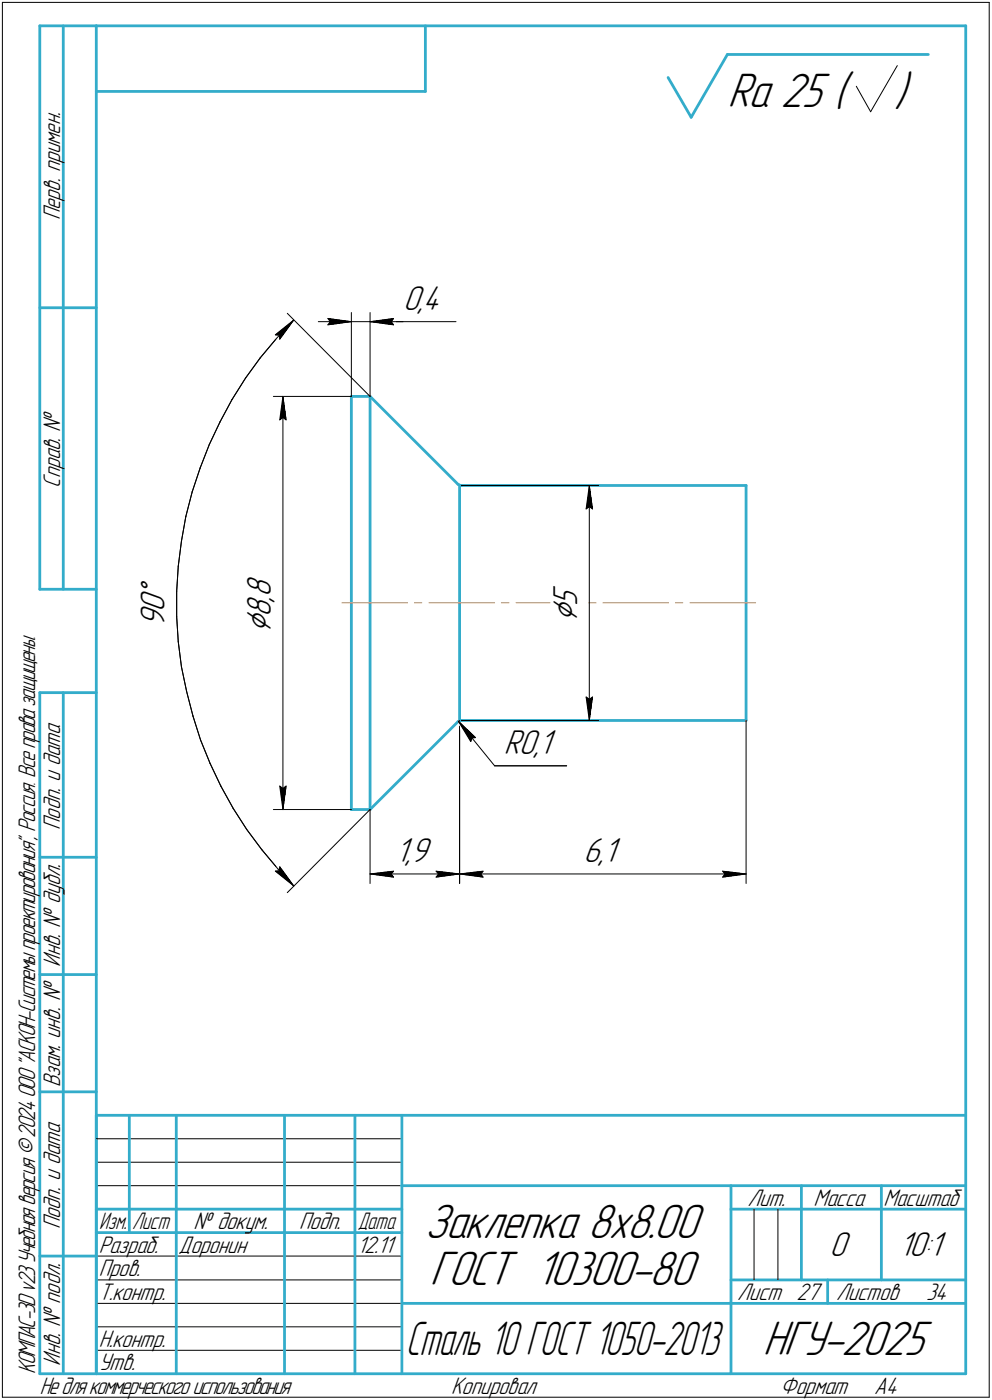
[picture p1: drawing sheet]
<svg xmlns="http://www.w3.org/2000/svg" width="211mm" height="298mm" viewBox="0 0 211 298" stroke-linecap="round" stroke-linejoin="round" font-family="sans-serif">
<g fill="none" stroke="#33acca" stroke-width=".59">
<path d="M8.5 5.5v120zM8.5 5.5h12zM13.5 5.5v120zM20.5 5.5v287zM20.5 5.5h185zM20.5 19.5h70zM90.5 5.5v14zM142.2 16.5l4.9 8.5zM154.8 11.6l-7.7 13.4zM154.8 11.6h42.7zM205.5 5.5v287zM8.5 65.5h12z"/>
<path d="M74.8 84.4v88zM74.8 84.4h3.9zM78.7 84.4v88zM78.7 84.4l18.8 18.7zM97.5 103.1l.5 .3zM97.8 103.3v50.2zM98 103.4h.2zM98.2 103.4h60.5zM158.7 103.4v50zM8.5 125.5h12zM8.5 147.5v145zM8.5 147.5h12z"/>
<path d="M13.5 147.5v145zM97.5 153.7l.5-.3zM98 153.4h.2zM98.2 153.4h60.5zM74.8 172.4h3.9zM78.7 172.4l18.8-18.7zM8.5 182.5h12zM8.5 207.5h12zM8.5 232.5h12zM20.5 237.5h185zM20.5 237.5v55zM27.5 237.5v25z"/>
<path d="M37.5 237.5v55zM60.5 237.5v55zM75.5 237.5v55zM85.5 237.5v55zM20.5 257.5h65zM85.5 252.5h120zM155.5 252.5v40zM155.5 257.5h15zM170.5 252.5v20zM170.5 257.5h35zM187.5 252.5v20zM8.5 267.5h12z"/>
<path d="M20.5 262.5h65zM85.5 277.5h70zM155.5 277.5h50zM155.5 272.5h50zM176.1 272.5v5zM8.5 292.5h12zM20.5 292.5h185z"/>
</g>
<path d="M72.7 128.4h14zM88.2 128.4h1.5zM91.3 128.4h13.9zM106.7 128.4h1.6zM109.8 128.4h13.9zM125.2 128.4h1.6zM128.3 128.4h13.9zM143.8 128.4h1.5zM146.8 128.4h14z" fill="none" stroke="#ff8000" stroke-width=".21"/>
<g fill="none" stroke="#000" stroke-width=".21">
<path d="M.5 .5v297zM.5 .5h210zM182.2 18.4l3.1 5.4zM190.9 14l-5.6 9.8zM210.5 .5v297zM55.4 76.2l-3.2 4.3zM58.6 71.3l.8 .1zM58.6 71.3l3.9-3.1zM58.8 72.1l-3.4 4.1zM59.4 71.4l.1 .8zM61.1 66.7l17.6 17.7zM62.5 68.2l-3.7 3.9z"/>
<path d="M62.5 68.2l-3 4zM67.7 68.5h7.1zM69.8 67.8l5 .7zM69.8 67.8l.5 .7zM69.8 69.2l5-.7zM70.3 68.5l-.5 .7zM74.8 66.5v17.9zM74.8 68.5h3.9zM78.7 66.5v17.9zM78.7 68.5h5zM78.7 68.5l5 .7zM78.7 68.5l5-.7z"/>
<path d="M78.7 68.5h7.1zM83.2 68.5l.5 .7zM83.7 68.5h13.3zM83.7 67.8l-.5 .7zM42.6 99.7l-1.7 5zM44.5 94.7l-1.9 5zM46.8 89.8l-2.3 4.9zM49.4 85.1l-2.6 4.7zM52.2 80.5l-2.8 4.6zM58.2 84.4h16.6zM59.5 89.4l.7-.5zM60.2 84.4l.7 5z"/>
<path d="M60.2 88.9l.7 .5zM60.2 84.4l-.7 5zM60.2 84.4v88zM38.6 115.2l-.7 5.4zM39.5 110l-.9 5.2zM40.9 104.7l-1.4 5.3zM98.1 103.4h29.3zM124.7 108.4l.7-.5zM125.4 103.4l.7 5zM125.4 107.9l.7 .5zM125.4 103.4l-.7 5zM125.4 103.4v50z"/>
<path d="M37.6 125.9v5.4zM37.6 131.3l.3 5.4zM37.9 120.6l-.3 5.3zM37.9 136.7l.7 5.3zM38.6 142l1.1 5.2zM39.7 147.2l1.4 5.3zM41.1 152.5l1.6 5.1zM42.7 157.6l2 5zM97.5 153.6l3.7 3.5zM97.5 153.6l2.7 4.3zM97.5 153.6l7.7 9.5zM97.8 153.5v34.6z"/>
<path d="M98.1 153.4h29.3zM100.4 157.1h.8zM100.4 157.1l-.2 .8zM124.7 148.4l.7 5zM124.7 148.4l.7 .5zM125.4 148.9l.7-.5zM126.1 148.4l-.7 5zM158.7 153.4v34.7zM44.7 162.6l2.3 4.8zM47 167.4l2.6 4.7zM49.6 172.1l2.9 4.5zM52.5 176.6l3.2 4.3z"/>
<path d="M58.2 172.4h16.6zM59.5 167.4l.7 5zM59.5 167.4l.7 .5zM60.2 167.9l.7-.5zM60.9 167.4l-.7 5zM78.7 172.4v15.7zM78.7 172.4l-17.6 17.7zM105.2 163.1h15.4zM55.7 180.9l3.5 4.2zM58.6 185.5l3.9 3.1zM58.6 185.5l.8-.1zM59.2 185.1l3.3 3.5z"/>
<path d="M59.5 184.6l-.1 .8zM59.5 184.6l3 4zM78.7 186.1l5-.6zM78.7 186.1l5 .7zM78.7 186.1h19.1zM83.2 186.1l.5 .7zM83.7 185.5l-.5 .6zM92.8 186.8l5-.7zM92.8 185.5l.5 .6zM92.8 185.5l5 .6zM93.3 186.1l-.5 .7zM97.8 186.1l5-.6z"/>
<path d="M97.8 186.1l5 .7zM97.8 186.1h60.9zM102.3 186.1l.5 .7zM102.8 185.5l-.5 .6zM153.8 186.8l4.9-.7zM153.8 185.5l.5 .6zM153.8 185.5l4.9 .6zM154.3 186.1l-.5 .7zM20.5 247.5h65zM20.5 252.5h65zM20.5 242.5h65zM160.4 257.5v15z"/>
<path d="M165.5 257.5v15zM20.5 267.5h65zM20.5 272.5h65zM20.5 277.5h65zM.5 297.5h210zM20.5 282.5h65zM20.5 287.5h65z"/>
</g>
<g fill="#fff" stroke="#fff" stroke-width=".21">
<path d="M51.9 122.1h7.3zM51.9 122.2h7.3zM51.9 122.3h7.3zM51.9 122.3h7.3zM51.9 122.4h7.3zM51.9 122.5h7.3zM51.9 122.6h7.3zM51.9 122.7h7.3zM51.9 122.8h7.3zM51.9 122.9h7.3zM51.9 122.9h7.3zM51.9 123h7.3zM51.9 123.1h7.3zM51.9 123.2h7.3zM51.9 123.3h7.3zM51.9 123.4h7.3zM51.9 123.4h7.3zM51.9 123.5h7.3zM51.9 123.6h7.3zM51.9 123.7h7.3zM51.9 123.8h7.3zM51.9 123.9h7.3zM51.9 124h7.3zM51.9 124h7.3zM51.9 124.1h7.3zM51.9 124.2h7.3zM51.9 124.3h7.3zM51.9 124.4h7.3zM51.9 124.5h7.3zM51.9 124.5h7.3zM51.9 124.6h7.3zM51.9 124.7h7.3zM51.9 124.8h7.3zM51.9 124.9h7.3zM51.9 125h7.3zM51.9 125.1h7.3zM51.9 125.1h7.3zM51.9 125.2h7.3zM51.9 125.3h7.3zM51.9 125.4h7.3zM51.9 125.5h7.3zM51.9 125.6h7.3zM51.9 125.6h7.3zM51.9 125.7h7.3zM51.9 125.8h7.3zM51.9 125.9h7.3zM51.9 126h7.3zM51.9 126.1h7.3zM51.9 126.2h7.3zM51.9 126.2h7.3zM51.9 126.3h7.3zM51.9 126.4h7.3zM51.9 126.5h7.3zM51.9 126.6h7.3zM51.9 126.7h7.3zM51.9 126.7h7.3zM51.9 126.8h7.3zM51.9 126.9h7.3zM51.9 127h7.3zM51.9 127.1h7.3zM51.9 127.2h7.3zM51.9 127.3h7.3zM51.9 127.3h7.3zM51.9 127.4h7.3zM51.9 127.5h7.3zM51.9 127.6h7.3zM51.9 127.7h7.3zM51.9 127.8h7.3zM51.9 127.8h7.3zM51.9 127.9h7.3zM51.9 128h7.3zM51.9 128.1h7.3zM51.9 128.2h7.3zM51.9 128.3h7.3zM51.9 128.4h7.3zM51.9 128.4h7.3zM51.9 128.5h7.3zM51.9 128.6h7.3zM51.9 128.7h7.3zM51.9 128.8h7.3zM51.9 128.9h7.3zM51.9 128.9h7.3zM51.9 129h7.3zM51.9 129.1h7.3zM51.9 129.2h7.3zM51.9 129.3h7.3zM51.9 129.4h7.3zM51.9 129.5h7.3zM51.9 129.5h7.3zM51.9 129.6h7.3zM51.9 129.7h7.3zM51.9 129.8h7.3zM51.9 129.9h7.3zM51.9 130h7.3zM51.9 130h7.3zM51.9 130.1h7.3zM51.9 130.2h7.3zM51.9 130.3h7.3zM51.9 130.4h7.3zM51.9 130.5h7.3zM51.9 130.6h7.3zM51.9 130.6h7.3zM51.9 130.7h7.3zM51.9 130.8h7.3zM51.9 130.9h7.3zM51.9 131h7.3zM51.9 131.1h7.3zM51.9 131.1h7.3zM51.9 131.2h7.3zM51.9 131.3h7.3zM51.9 131.4h7.3zM51.9 131.5h7.3zM51.9 131.6h7.3zM51.9 131.7h7.3zM51.9 131.7h7.3zM51.9 131.8h7.3zM51.9 131.9h7.3zM51.9 132h7.3zM51.9 132.1h7.3zM51.9 132.2h7.3zM51.9 132.2h7.3zM51.9 132.3h7.3zM51.9 132.4h7.3zM51.9 132.5h7.3zM51.9 132.6h7.3zM51.9 132.7h7.3zM51.9 132.8h7.3zM51.9 132.8h7.3zM51.9 132.9h7.3zM51.9 133h7.3zM51.9 133.1h7.3zM51.9 133.2h7.3zM51.9 133.3h7.3zM51.9 133.3h7.3zM51.9 133.4h7.3zM51.9 133.5h7.3zM51.9 133.6h7.3zM51.9 133.7h7.3zM51.9 133.8h7.3zM51.9 133.9h7.3zM51.9 133.9h7.3zM51.9 134h7.3zM51.9 134.1h7.3zM51.9 134.2h7.3zM51.9 134.3h7.3zM51.9 134.4h7.3zM51.9 134.5h7.3zM51.9 134.5h7.3zM51.9 134.6h7.3z"/>
<path d="M60.1 84.7h.3zM60.1 84.8h.3zM60 84.8h.5zM60 84.9h.5zM59.9 85h.6zM59.9 85.1h.6zM59.9 85.2h.6zM59.9 85.3h.7zM59.9 85.3h.7zM59.8 85.4h.9zM59.8 85.5h.9zM59.7 85.6h1zM59.7 85.7h1.1zM59.7 85.8h1.1zM59.6 85.9h1.3zM59.6 85.9h1.3zM59.5 86h1.5zM59.5 86.1h1.5zM59.4 86.2h1.6zM59.4 86.3h1.6zM59.4 86.4h1.6zM59.4 86.4h1.6zM59.4 86.5h1.6zM59.4 86.6h1.6zM59.4 86.7h1.6zM59.4 86.8h1.6zM59.4 86.9h1.6zM59.4 87h1.7zM59.4 87h1.7zM59.4 87.1h1.7zM59.4 87.2h1.7zM59.4 87.3h1.7zM59.4 87.4h1.7zM59.3 87.5h1.8zM59.3 87.5h1.8zM59.3 87.6h1.8zM59.3 87.7h1.9zM59.3 87.8h1.9zM59.3 87.9h1.9zM59.3 88h1.9zM59.2 88.1h2zM59.2 88.1h2zM59.2 88.2h2zM59.2 88.3h2zM59.2 88.4h2zM59.2 88.5h2.1zM59.2 88.6h2.1zM59.2 88.6h2.1zM59.1 88.7h2.2zM59.1 88.8h2.2zM59.1 88.9h2.2zM59.1 89h2.2zM59.1 89.1h2.2zM59.1 89.2h2.2zM59.1 89.2h2.3zM59 89.3h2.4zM59 89.4h2.4zM59 89.5h2.4zM59 89.6h2.4zM59 89.7h2.4zM59 89.7h2.4zM59 89.8h2.4z"/>
<path d="M58.9 166.9h2.5zM59 167h2.4zM59 167h2.4zM59 167.1h2.4zM59 167.2h2.4zM59 167.3h2.4zM59 167.4h2.4zM59 167.5h2.4zM59.1 167.6h2.3zM59.1 167.6h2.2zM59.1 167.7h2.2zM59.1 167.8h2.2zM59.1 167.9h2.2zM59.1 168h2.2zM59.1 168.1h2.2zM59.2 168.1h2.1zM59.2 168.2h2.1zM59.2 168.3h2.1zM59.2 168.4h2zM59.2 168.5h2zM59.2 168.6h2zM59.2 168.7h2zM59.2 168.7h2zM59.3 168.8h1.9zM59.3 168.9h1.9zM59.3 169h1.9zM59.3 169.1h1.9zM59.3 169.2h1.8zM59.3 169.2h1.8zM59.3 169.3h1.8zM59.4 169.4h1.7zM59.4 169.5h1.7zM59.4 169.6h1.7zM59.4 169.7h1.7zM59.4 169.8h1.7zM59.4 169.8h1.7zM59.4 169.9h1.6zM59.4 170h1.6zM59.4 170.1h1.6zM59.4 170.2h1.6zM59.4 170.3h1.6zM59.4 170.3h1.6zM59.4 170.4h1.6zM59.4 170.5h1.6zM59.4 170.6h1.6zM59.5 170.7h1.5zM59.5 170.8h1.5zM59.6 170.9h1.3zM59.6 170.9h1.3zM59.7 171h1.1zM59.7 171.1h1.1zM59.7 171.2h1zM59.8 171.3h.9zM59.8 171.4h.9zM59.9 171.4h.7zM59.9 171.5h.7zM59.9 171.6h.6zM59.9 171.7h.6zM59.9 171.8h.6zM60 171.9h.5zM60 172h.5zM60.1 172h.3zM60.1 172.1h.3z"/>
<path d="M97.6 153.8h.3zM97.6 153.8h.4zM97.7 153.9h.5zM97.7 154h.7zM97.7 154.1h.8zM97.7 154.2h.9zM97.8 154.3h1zM97.8 154.3h1.2zM97.8 154.4h1.3zM97.8 154.5h1.4zM97.9 154.6h1.5zM97.9 154.7h1.6zM97.9 154.8h1.7zM98 154.9h1.7zM98 154.9h1.7zM98 155h1.8zM98 155.1h1.9zM98 155.2h2zM98 155.3h2.1zM98 155.4h2.2zM98 155.4h2.2zM98.1 155.5h2.2zM98.2 155.6h2.2zM98.2 155.7h2.3zM98.3 155.8h2.3zM98.4 155.9h2.3zM98.4 156h2.4zM98.5 156h2.3zM98.6 156.1h2.3zM98.6 156.2h2.4zM98.6 156.3h2.5zM98.6 156.4h2.6zM98.7 156.5h2.6zM98.8 156.5h2.5zM98.8 156.6h2.6zM98.9 156.7h2.6zM99 156.8h2.6zM99 156.9h2.7zM99.1 157h2.7zM99.1 157.1h2.8zM99.1 157.1h2.8zM99.2 157.2h2.7zM99.2 157.3h2.6zM99.3 157.4h2.4zM99.4 157.5h2.2zM99.4 157.6h2zM99.5 157.6h1.8zM99.6 157.7h1.7zM99.6 157.8h1.6zM99.7 157.9h1.3zM99.7 158h1.2zM99.7 158.1h1.1zM99.8 158.2h1zM99.8 158.2h.9zM99.9 158.3h.6zM100 158.4h.4zM100 158.5h.3zM100.1 158.6h.1z"/>
<path d="M107.2 154.9h11.3zM107.2 154.9h11.3zM107.2 155h11.3zM107.2 155.1h11.3zM107.2 155.2h11.3zM107.2 155.3h11.3zM107.2 155.4h11.3zM107.2 155.4h11.3zM107.2 155.5h11.3zM107.2 155.6h11.3zM107.2 155.7h11.3zM107.2 155.8h11.3zM107.2 155.9h11.3zM107.2 156h11.3zM107.2 156h11.3zM107.2 156.1h11.3zM107.2 156.2h11.3zM107.2 156.3h11.3zM107.2 156.4h11.3zM107.2 156.5h11.3zM107.2 156.5h11.3zM107.2 156.6h11.3zM107.2 156.7h11.3zM107.2 156.8h11.3zM107.2 156.9h11.3zM107.2 157h11.3zM107.2 157.1h11.3zM107.2 157.1h11.3zM107.2 157.2h11.3zM107.2 157.3h11.3zM107.2 157.4h11.3zM107.2 157.5h11.3zM107.2 157.6h11.3zM107.2 157.6h11.3zM107.2 157.7h11.3zM107.2 157.8h11.3zM107.2 157.9h11.3zM107.2 158h11.3zM107.2 158.1h11.3zM107.2 158.2h11.3zM107.2 158.2h11.3zM107.2 158.3h11.3zM107.2 158.4h11.3zM107.2 158.5h11.3zM107.2 158.6h11.3zM107.2 158.7h11.3zM107.2 158.7h11.3zM107.2 158.8h11.3zM107.2 158.9h11.3zM107.2 159h11.3zM107.2 159.1h11.3zM107.2 159.2h11.3zM107.2 159.3h11.3zM107.2 159.3h11.3zM107.2 159.4h11.3zM107.2 159.5h11.3zM107.2 159.6h11.3zM107.2 159.7h11.3zM107.2 159.8h11.3zM107.2 159.9h11.3zM107.2 159.9h11.3zM107.2 160h11.3zM107.2 160.1h11.3zM107.2 160.2h11.3zM107.2 160.3h11.3zM107.2 160.4h11.3zM107.2 160.4h11.3zM107.2 160.5h11.3zM107.2 160.6h11.3zM107.2 160.7h11.3zM107.2 160.8h11.3zM107.2 160.9h11.3zM107.2 161h11.3zM107.2 161h11.3zM107.2 161.1h11.3zM107.2 161.2h11.3zM107.2 161.3h11.3zM107.2 161.4h11.3zM107.2 161.5h11.3zM107.2 161.5h11.3zM107.2 161.6h11.3zM107.2 161.7h11.3zM107.2 161.8h11.3zM107.2 161.9h11.3zM107.2 162h11.3z"/>
<path d="M84.2 178h8.2zM84.2 178.1h8.2zM84.2 178.1h8.2zM84.2 178.2h8.2zM84.2 178.3h8.2zM84.2 178.4h8.2zM84.2 178.5h8.2zM84.2 178.6h8.2zM84.2 178.6h8.2zM84.2 178.7h8.2zM84.2 178.8h8.2zM84.2 178.9h8.2zM84.2 179h8.2zM84.2 179.1h8.2zM84.2 179.2h8.2zM84.2 179.2h8.2zM84.2 179.3h8.2zM84.2 179.4h8.2zM84.2 179.5h8.2zM84.2 179.6h8.2zM84.2 179.7h8.2zM84.2 179.7h8.2zM84.2 179.8h8.2zM84.2 179.9h8.2zM84.2 180h8.2zM84.2 180.1h8.2zM84.2 180.2h8.2zM84.2 180.3h8.2zM84.2 180.3h8.2zM84.2 180.4h8.2zM84.2 180.5h8.2zM84.2 180.6h8.2zM84.2 180.7h8.2zM84.2 180.8h8.2zM84.2 180.8h8.2zM84.2 180.9h8.2zM84.2 181h8.2zM84.2 181.1h8.2zM84.2 181.2h8.2zM84.2 181.3h8.2zM84.2 181.4h8.2zM84.2 181.4h8.2zM84.2 181.5h8.2zM84.2 181.6h8.2zM84.2 181.7h8.2zM84.2 181.8h8.2zM84.2 181.9h8.2zM84.2 181.9h8.2zM84.2 182h8.2zM84.2 182.1h8.2zM84.2 182.2h8.2zM84.2 182.3h8.2zM84.2 182.4h8.2zM84.2 182.5h8.2zM84.2 182.5h8.2zM84.2 182.6h8.2zM84.2 182.7h8.2zM84.2 182.8h8.2zM84.2 182.9h8.2zM84.2 183h8.2zM84.2 183h8.2zM84.2 183.1h8.2zM84.2 183.2h8.2zM84.2 183.3h8.2zM84.2 183.4h8.2zM84.2 183.5h8.2zM84.2 183.6h8.2zM84.2 183.6h8.2zM84.2 183.7h8.2zM84.2 183.8h8.2zM84.2 183.9h8.2zM84.2 184h8.2zM84.2 184.1h8.2zM84.2 184.1h8.2zM84.2 184.2h8.2zM84.2 184.3h8.2zM84.2 184.4h8.2zM84.2 184.5h8.2zM84.2 184.6h8.2zM84.2 184.7h8.2zM84.2 184.7h8.2zM84.2 184.8h8.2zM84.2 184.9h8.2zM84.2 185h8.2zM84.2 185.1h8.2z"/>
<path d="M83.7 185h.5zM83.1 185.1h1.1zM82.4 185.2h1.8zM81.8 185.3h2.4zM81.2 185.3h3zM80.5 185.4h3.7zM80.3 185.5h3.9zM80.1 185.6h4.1zM79.9 185.7h4.3zM79.7 185.8h4.5zM79.4 185.8h4.8zM79.2 185.9h5zM79 186h5.2zM78.7 186.1h5.5zM79 186.2h5.2zM79.2 186.3h5zM79.3 186.4h4.9zM79.6 186.4h4.6zM79.8 186.5h4.4zM79.9 186.6h4.3zM80.2 186.7h4zM80.3 186.8h3.9zM80.5 186.9h3.7zM81.2 186.9h3zM81.8 187h2.4zM82.4 187.1h1.8zM83.1 187.2h1.1zM83.7 187.3h.5z"/>
<path d="M92.3 185h.7zM92.3 185.1h1.3zM92.3 185.2h1.8zM92.3 185.3h2.5zM92.3 185.3h3.1zM92.3 185.4h3.7zM92.3 185.5h4zM92.3 185.6h4.2zM92.3 185.7h4.4zM92.3 185.8h4.6zM92.3 185.8h4.9zM92.3 185.9h5.1zM92.3 186h5.3zM92.3 186.1h5.5zM92.3 186.2h5.3zM92.3 186.3h5.2zM92.3 186.4h4.9zM92.3 186.4h4.7zM92.3 186.5h4.6zM92.3 186.6h4.3zM92.3 186.7h4.1zM92.3 186.8h4zM92.3 186.9h3.7zM92.3 186.9h3.1zM92.3 187h2.5zM92.3 187.1h1.8zM92.3 187.2h1.3zM92.3 187.3h.7z"/>
<path d="M117.2 124.4h7.2zM117.2 124.5h7.2zM117.2 124.5h7.2zM117.2 124.6h7.2zM117.2 124.7h7.2zM117.2 124.8h7.2zM117.2 124.9h7.2zM117.2 125h7.2zM117.2 125.1h7.2zM117.2 125.1h7.2zM117.2 125.2h7.2zM117.2 125.3h7.2zM117.2 125.4h7.2zM117.2 125.5h7.2zM117.2 125.6h7.2zM117.2 125.6h7.2zM117.2 125.7h7.2zM117.2 125.8h7.2zM117.2 125.9h7.2zM117.2 126h7.2zM117.2 126.1h7.2zM117.2 126.2h7.2zM117.2 126.2h7.2zM117.2 126.3h7.2zM117.2 126.4h7.2zM117.2 126.5h7.2zM117.2 126.6h7.2zM117.2 126.7h7.2zM117.2 126.7h7.2zM117.2 126.8h7.2zM117.2 126.9h7.2zM117.2 127h7.2zM117.2 127.1h7.2zM117.2 127.2h7.2zM117.2 127.3h7.2zM117.2 127.3h7.2zM117.2 127.4h7.2zM117.2 127.5h7.2zM117.2 127.6h7.2zM117.2 127.7h7.2zM117.2 127.8h7.2zM117.2 127.8h7.2zM117.2 127.9h7.2zM117.2 128h7.2zM117.2 128.1h7.2zM117.2 128.2h7.2zM117.2 128.3h7.2zM117.2 128.4h7.2zM117.2 128.4h7.2zM117.2 128.5h7.2zM117.2 128.6h7.2zM117.2 128.7h7.2zM117.2 128.8h7.2zM117.2 128.9h7.2zM117.2 128.9h7.2zM117.2 129h7.2zM117.2 129.1h7.2zM117.2 129.2h7.2zM117.2 129.3h7.2zM117.2 129.4h7.2zM117.2 129.5h7.2zM117.2 129.5h7.2zM117.2 129.6h7.2zM117.2 129.7h7.2zM117.2 129.8h7.2zM117.2 129.9h7.2zM117.2 130h7.2zM117.2 130h7.2zM117.2 130.1h7.2zM117.2 130.2h7.2zM117.2 130.3h7.2zM117.2 130.4h7.2zM117.2 130.5h7.2zM117.2 130.6h7.2zM117.2 130.6h7.2zM117.2 130.7h7.2zM117.2 130.8h7.2zM117.2 130.9h7.2zM117.2 131h7.2zM117.2 131.1h7.2zM117.2 131.1h7.2zM117.2 131.2h7.2zM117.2 131.3h7.2zM117.2 131.4h7.2zM117.2 131.5h7.2zM117.2 131.6h7.2zM117.2 131.7h7.2zM117.2 131.7h7.2zM117.2 131.8h7.2zM117.2 131.9h7.2zM117.2 132h7.2zM117.2 132.1h7.2zM117.2 132.2h7.2zM117.2 132.2h7.2zM117.2 132.3h7.2z"/>
<path d="M125.3 103.6h.3zM125.3 103.7h.3zM125.2 103.8h.4zM125.2 103.9h.4zM125.1 104h.5zM125.1 104.1h.6zM125.1 104.1h.6zM125.1 104.2h.7zM125.1 104.3h.7zM125 104.4h.9zM125 104.5h.9zM124.9 104.6h1zM124.9 104.6h1.1zM124.9 104.7h1.1zM124.8 104.8h1.3zM124.8 104.9h1.3zM124.7 105h1.5zM124.7 105.1h1.5zM124.6 105.2h1.6zM124.6 105.2h1.6zM124.6 105.3h1.6zM124.6 105.4h1.6zM124.6 105.5h1.6zM124.6 105.6h1.6zM124.6 105.7h1.6zM124.6 105.7h1.6zM124.6 105.8h1.7zM124.5 105.9h1.8zM124.5 106h1.8zM124.5 106.1h1.8zM124.5 106.2h1.8zM124.5 106.3h1.8zM124.5 106.3h1.8zM124.5 106.4h1.9zM124.5 106.5h1.9zM124.5 106.6h1.9zM124.5 106.7h1.9zM124.5 106.8h1.9zM124.5 106.8h1.9zM124.5 106.9h1.9zM124.5 107h1.9zM124.5 107.1h2zM124.5 107.2h2zM124.5 107.3h2zM124.5 107.4h2zM124.4 107.4h2.1zM124.4 107.5h2.1zM124.4 107.6h2.1zM124.4 107.7h2.2zM124.4 107.8h2.2zM124.4 107.9h2.2zM124.4 107.9h2.2zM124.4 108h2.2zM124.4 108.1h2.2zM124.3 108.2h2.3zM124.3 108.3h2.4zM124.3 108.4h2.4zM124.3 108.5h2.4zM124.3 108.5h2.4zM124.3 108.6h2.4zM124.3 108.7h2.4zM124.3 108.8h2.4z"/>
<path d="M124.2 147.9h2.5zM124.3 148h2.4zM124.3 148.1h2.4zM124.3 148.2h2.4zM124.3 148.3h2.4zM124.3 148.3h2.4zM124.3 148.4h2.4zM124.3 148.5h2.4zM124.3 148.6h2.3zM124.4 148.7h2.2zM124.4 148.8h2.2zM124.4 148.8h2.2zM124.4 148.9h2.2zM124.4 149h2.2zM124.4 149.1h2.2zM124.4 149.2h2.1zM124.4 149.3h2.1zM124.4 149.4h2.1zM124.5 149.4h2zM124.5 149.5h2zM124.5 149.6h2zM124.5 149.7h2zM124.5 149.8h1.9zM124.5 149.9h1.9zM124.5 149.9h1.9zM124.5 150h1.9zM124.5 150.1h1.9zM124.5 150.2h1.9zM124.5 150.3h1.9zM124.5 150.4h1.9zM124.5 150.5h1.8zM124.5 150.5h1.8zM124.5 150.6h1.8zM124.5 150.7h1.8zM124.5 150.8h1.8zM124.5 150.9h1.8zM124.6 151h1.7zM124.6 151h1.6zM124.6 151.1h1.6zM124.6 151.2h1.6zM124.6 151.3h1.6zM124.6 151.4h1.6zM124.6 151.5h1.6zM124.6 151.6h1.6zM124.6 151.6h1.6zM124.7 151.7h1.5zM124.7 151.8h1.5zM124.8 151.9h1.3zM124.8 152h1.3zM124.9 152.1h1.1zM124.9 152.1h1.1zM124.9 152.2h1zM125 152.3h.9zM125 152.4h.9zM125.1 152.5h.7zM125.1 152.6h.7zM125.1 152.7h.6zM125.1 152.7h.6zM125.1 152.8h.5zM125.2 152.9h.4zM125.2 153h.4zM125.3 153.1h.3zM125.3 153.2h.3z"/>
<path d="M85.8 60.4h9.2zM85.8 60.5h9.2zM85.8 60.5h9.2zM85.8 60.6h9.2zM85.8 60.7h9.2zM85.8 60.8h9.2zM85.8 60.9h9.2zM85.8 61h9.2zM85.8 61h9.2zM85.8 61.1h9.2zM85.8 61.2h9.2zM85.8 61.3h9.2zM85.8 61.4h9.2zM85.8 61.5h9.2zM85.8 61.6h9.2zM85.8 61.6h9.2zM85.8 61.7h9.2zM85.8 61.8h9.2zM85.8 61.9h9.2zM85.8 62h9.2zM85.8 62.1h9.2zM85.8 62.1h9.2zM85.8 62.2h9.2zM85.8 62.3h9.2zM85.8 62.4h9.2zM85.8 62.5h9.2zM85.8 62.6h9.2zM85.8 62.7h9.2zM85.8 62.7h9.2zM85.8 62.8h9.2zM85.8 62.9h9.2zM85.8 63h9.2zM85.8 63.1h9.2zM85.8 63.2h9.2zM85.8 63.2h9.2zM85.8 63.3h9.2zM85.8 63.4h9.2zM85.8 63.5h9.2zM85.8 63.6h9.2zM85.8 63.7h9.2zM85.8 63.8h9.2zM85.8 63.8h9.2zM85.8 63.9h9.2zM85.8 64h9.2zM85.8 64.1h9.2zM85.8 64.2h9.2zM85.8 64.3h9.2zM85.8 64.3h9.2zM85.8 64.4h9.2zM85.8 64.5h9.2zM85.8 64.6h9.2zM85.8 64.7h9.2zM85.8 64.8h9.2zM85.8 64.9h9.2zM85.8 64.9h9.2zM85.8 65h9.2zM85.8 65.1h9.2zM85.8 65.2h9.2zM85.8 65.3h9.2zM85.8 65.4h9.2zM85.8 65.4h9.2zM85.8 65.5h9.2zM85.8 65.6h9.2zM85.8 65.7h9.2zM85.8 65.8h9.2zM85.8 65.9h9.2zM85.8 66h9.2zM85.8 66h9.2zM85.8 66.1h9.2zM85.8 66.2h9.2zM85.8 66.3h9.2zM85.8 66.4h9.2zM85.8 66.5h9.2zM85.8 66.5h9.2zM85.8 66.6h9.2zM85.8 66.7h9.2zM85.8 66.8h9.2zM85.8 66.9h9.2zM85.8 67h9.2zM85.8 67.1h9.2zM85.8 67.1h9.2zM85.8 67.2h9.2zM85.8 67.3h9.2zM85.8 67.4h9.2z"/>
<path d="M83.7 67.4h.5zM83.1 67.5h1.1zM82.4 67.6h1.8zM81.8 67.6h2.4zM81.2 67.7h3zM80.5 67.8h3.7zM80.3 67.9h3.9zM80.1 68h4.1zM79.9 68.1h4.3zM79.7 68.2h4.5zM79.4 68.2h4.8zM79.2 68.3h5zM79 68.4h5.2zM78.7 68.5h5.5zM79 68.6h5.2zM79.2 68.7h5zM79.3 68.7h4.9zM79.6 68.8h4.6zM79.8 68.9h4.4zM79.9 69h4.3zM80.2 69.1h4zM80.3 69.2h3.9zM80.5 69.3h3.7zM81.2 69.3h3zM81.8 69.4h2.4zM82.4 69.5h1.8zM83.1 69.6h1.1zM83.7 69.7h.5z"/>
<path d="M69.3 67.4h.6zM69.3 67.5h1.2zM69.3 67.6h1.8zM69.3 67.6h2.5zM69.3 67.7h3.1zM69.3 67.8h3.7zM69.3 67.9h3.9zM69.3 68h4.2zM69.3 68.1h4.4zM69.3 68.2h4.6zM69.3 68.2h4.9zM69.3 68.3h5zM69.3 68.4h5.3zM69.3 68.5h5.5zM69.3 68.6h5.3zM69.3 68.7h5.1zM69.3 68.7h4.9zM69.3 68.8h4.7zM69.3 68.9h4.5zM69.3 69h4.3zM69.3 69.1h4.1zM69.3 69.2h3.9zM69.3 69.3h3.7zM69.3 69.3h3.1zM69.3 69.4h2.5zM69.3 69.5h1.8zM69.3 69.6h1.2zM69.3 69.7h.6z"/>
<path d="M29.3 123.3h7.3zM29.3 123.4h7.3zM29.3 123.4h7.3zM29.3 123.5h7.3zM29.3 123.6h7.3zM29.3 123.7h7.3zM29.3 123.8h7.3zM29.3 123.9h7.3zM29.3 124h7.3zM29.3 124h7.3zM29.3 124.1h7.3zM29.3 124.2h7.3zM29.3 124.3h7.3zM29.3 124.4h7.3zM29.3 124.5h7.3zM29.3 124.5h7.3zM29.3 124.6h7.3zM29.3 124.7h7.3zM29.3 124.8h7.3zM29.3 124.9h7.3zM29.3 125h7.3zM29.3 125.1h7.3zM29.3 125.1h7.3zM29.3 125.2h7.3zM29.3 125.3h7.3zM29.3 125.4h7.3zM29.3 125.5h7.3zM29.3 125.6h7.3zM29.3 125.6h7.3zM29.3 125.7h7.3zM29.3 125.8h7.3zM29.3 125.9h7.3zM29.3 126h7.3zM29.3 126.1h7.3zM29.3 126.2h7.3zM29.3 126.2h7.3zM29.3 126.3h7.3zM29.3 126.4h7.3zM29.3 126.5h7.3zM29.3 126.6h7.3zM29.3 126.7h7.3zM29.3 126.7h7.3zM29.3 126.8h7.3zM29.3 126.9h7.3zM29.3 127h7.3zM29.3 127.1h7.3zM29.3 127.2h7.3zM29.3 127.3h7.3zM29.3 127.3h7.3zM29.3 127.4h7.3zM29.3 127.5h7.3zM29.3 127.6h7.3zM29.3 127.7h7.3zM29.3 127.8h7.3zM29.3 127.8h7.3zM29.3 127.9h7.3zM29.3 128h7.3zM29.3 128.1h7.3zM29.3 128.2h7.3zM29.3 128.3h7.3zM29.3 128.4h7.3zM29.3 128.4h7.3zM29.3 128.5h7.3zM29.3 128.6h7.3zM29.3 128.7h7.3zM29.3 128.8h7.3zM29.3 128.9h7.3zM29.3 128.9h7.3zM29.3 129h7.3zM29.3 129.1h7.3zM29.3 129.2h7.3zM29.3 129.3h7.3zM29.3 129.4h7.3zM29.3 129.5h7.3zM29.3 129.5h7.3zM29.3 129.6h7.3zM29.3 129.7h7.3zM29.3 129.8h7.3zM29.3 129.9h7.3zM29.3 130h7.3zM29.3 130h7.3zM29.3 130.1h7.3zM29.3 130.2h7.3zM29.3 130.3h7.3zM29.3 130.4h7.3zM29.3 130.5h7.3zM29.3 130.6h7.3zM29.3 130.6h7.3zM29.3 130.7h7.3zM29.3 130.8h7.3zM29.3 130.9h7.3zM29.3 131h7.3zM29.3 131.1h7.3zM29.3 131.1h7.3zM29.3 131.2h7.3zM29.3 131.3h7.3zM29.3 131.4h7.3zM29.3 131.5h7.3zM29.3 131.6h7.3zM29.3 131.7h7.3zM29.3 131.7h7.3zM29.3 131.8h7.3zM29.3 131.9h7.3zM29.3 132h7.3zM29.3 132.1h7.3zM29.3 132.2h7.3zM29.3 132.2h7.3zM29.3 132.3h7.3zM29.3 132.4h7.3zM29.3 132.5h7.3zM29.3 132.6h7.3zM29.3 132.7h7.3zM29.3 132.8h7.3zM29.3 132.8h7.3zM29.3 132.9h7.3zM29.3 133h7.3zM29.3 133.1h7.3zM29.3 133.2h7.3zM29.3 133.3h7.3zM29.3 133.3h7.3zM29.3 133.4h7.3z"/>
<path d="M62.3 68.2h.2zM62.1 68.3h.4zM61.9 68.4h.5zM61.7 68.5h.7zM61.6 68.6h.8zM61.3 68.7h1zM61.1 68.7h1.2zM61 68.8h1.2zM60.7 68.9h1.5zM60.6 69h1.6zM60.5 69.1h1.6zM60.5 69.2h1.6zM60.4 69.3h1.7zM60.2 69.3h1.9zM60.1 69.4h2zM60 69.5h2zM59.9 69.6h2.1zM59.9 69.7h2.1zM59.7 69.8h2.2zM59.6 69.8h2.3zM59.5 69.9h2.3zM59.4 70h2.4zM59.3 70.1h2.4zM59.2 70.2h2.4zM59.1 70.3h2.5zM59 70.4h2.6zM58.9 70.4h2.6zM58.8 70.5h2.6zM58.7 70.6h2.7zM58.6 70.7h2.7zM58.5 70.8h2.7zM58.4 70.9h2.8zM58.3 71h2.8zM58.2 71h2.8zM58.1 71.1h2.9zM58 71.2h3zM57.8 71.3h3.1zM58 71.4h2.8zM58.1 71.5h2.6zM58.2 71.5h2.5zM58.3 71.6h2.3zM58.3 71.7h2.2zM58.4 71.8h2.1zM58.5 71.9h2zM58.6 72h1.8zM58.7 72.1h1.6zM58.8 72.1h1.5zM58.8 72.2h1.4zM58.9 72.3h1.2zM59 72.4h1.1zM59.1 72.5h.9zM59.2 72.6h.7zM59.3 72.6h.6zM59.4 72.7h.5zM59.4 72.8h.4zM59.5 72.9h.2z"/>
<path d="M59.5 183.9h.2zM59.4 184h.4zM59.4 184.1h.5zM59.3 184.1h.6zM59.2 184.2h.7zM59.1 184.3h.9zM59 184.4h1.1zM58.9 184.5h1.2zM58.8 184.6h1.4zM58.8 184.7h1.5zM58.7 184.7h1.6zM58.6 184.8h1.8zM58.5 184.9h2zM58.4 185h2.1zM58.3 185.1h2.2zM58.3 185.2h2.3zM58.2 185.3h2.5zM58.1 185.3h2.6zM58 185.4h2.8zM57.8 185.5h3.1zM58 185.6h3zM58.1 185.7h2.9zM58.2 185.8h2.8zM58.3 185.8h2.8zM58.4 185.9h2.8zM58.5 186h2.7zM58.6 186.1h2.7zM58.7 186.2h2.7zM58.8 186.3h2.6zM58.9 186.4h2.6zM59 186.4h2.6zM59.1 186.5h2.5zM59.2 186.6h2.4zM59.3 186.7h2.4zM59.4 186.8h2.4zM59.5 186.9h2.3zM59.6 186.9h2.3zM59.7 187h2.2zM59.9 187.1h2.1zM59.9 187.2h2.1zM60 187.3h2zM60.1 187.4h2zM60.2 187.5h1.9zM60.4 187.5h1.7zM60.5 187.6h1.6zM60.5 187.7h1.6zM60.6 187.8h1.6zM60.7 187.9h1.5zM61 188h1.2zM61.1 188h1.2zM61.3 188.1h1zM61.6 188.2h.8zM61.7 188.3h.7zM61.9 188.4h.5zM62.1 188.5h.4zM62.3 188.6h.2z"/>
<path d="M124.2 178h8.1zM124.2 178.1h8.1zM124.2 178.1h8.1zM124.2 178.2h8.1zM124.2 178.3h8.1zM124.2 178.4h8.1zM124.2 178.5h8.1zM124.2 178.6h8.1zM124.2 178.6h8.1zM124.2 178.7h8.1zM124.2 178.8h8.1zM124.2 178.9h8.1zM124.2 179h8.1zM124.2 179.1h8.1zM124.2 179.2h8.1zM124.2 179.2h8.1zM124.2 179.3h8.1zM124.2 179.4h8.1zM124.2 179.5h8.1zM124.2 179.6h8.1zM124.2 179.7h8.1zM124.2 179.7h8.1zM124.2 179.8h8.1zM124.2 179.9h8.1zM124.2 180h8.1zM124.2 180.1h8.1zM124.2 180.2h8.1zM124.2 180.3h8.1zM124.2 180.3h8.1zM124.2 180.4h8.1zM124.2 180.5h8.1zM124.2 180.6h8.1zM124.2 180.7h8.1zM124.2 180.8h8.1zM124.2 180.8h8.1zM124.2 180.9h8.1zM124.2 181h8.1zM124.2 181.1h8.1zM124.2 181.2h8.1zM124.2 181.3h8.1zM124.2 181.4h8.1zM124.2 181.4h8.1zM124.2 181.5h8.1zM124.2 181.6h8.1zM124.2 181.7h8.1zM124.2 181.8h8.1zM124.2 181.9h8.1zM124.2 181.9h8.1zM124.2 182h8.1zM124.2 182.1h8.1zM124.2 182.2h8.1zM124.2 182.3h8.1zM124.2 182.4h8.1zM124.2 182.5h8.1zM124.2 182.5h8.1zM124.2 182.6h8.1zM124.2 182.7h8.1zM124.2 182.8h8.1zM124.2 182.9h8.1zM124.2 183h8.1zM124.2 183h8.1zM124.2 183.1h8.1zM124.2 183.2h8.1zM124.2 183.3h8.1zM124.2 183.4h8.1zM124.2 183.5h8.1zM124.2 183.6h8.1zM124.2 183.6h8.1zM124.2 183.7h8.1zM124.2 183.8h8.1zM124.2 183.9h8.1zM124.2 184h8.1zM124.2 184.1h8.1zM124.2 184.1h8.1zM124.2 184.2h8.1zM124.2 184.3h8.1zM124.2 184.4h8.1zM124.2 184.5h8.1zM124.2 184.6h8.1zM124.2 184.7h8.1zM124.2 184.7h8.1zM124.2 184.8h8.1zM124.2 184.9h8.1zM124.2 185h8.1zM124.2 185.1h8.1z"/>
<path d="M153.2 185h.7zM153.2 185.1h1.3zM153.2 185.2h1.9zM153.2 185.3h2.6zM153.2 185.3h3.2zM153.2 185.4h3.8zM153.2 185.5h4zM153.2 185.6h4.3zM153.2 185.7h4.4zM153.2 185.8h4.7zM153.2 185.8h5zM153.2 185.9h5.1zM153.2 186h5.4zM153.2 186.1h5.5zM153.2 186.2h5.4zM153.2 186.3h5.2zM153.2 186.4h5zM153.2 186.4h4.8zM153.2 186.5h4.6zM153.2 186.6h4.4zM153.2 186.7h4.2zM153.2 186.8h4zM153.2 186.9h3.8zM153.2 186.9h3.2zM153.2 187h2.6zM153.2 187.1h1.9zM153.2 187.2h1.3zM153.2 187.3h.7z"/>
<path d="M102.7 185h.6zM102.1 185.1h1.2zM101.4 185.2h1.9zM100.8 185.3h2.5zM100.2 185.3h3.1zM99.6 185.4h3.7zM99.4 185.5h3.9zM99.1 185.6h4.2zM99 185.7h4.3zM98.7 185.8h4.6zM98.5 185.8h4.8zM98.3 185.9h5zM98 186h5.3zM97.8 186.1h5.5zM98 186.2h5.3zM98.2 186.3h5.1zM98.4 186.4h4.9zM98.6 186.4h4.7zM98.8 186.5h4.5zM99 186.6h4.3zM99.2 186.7h4.1zM99.4 186.8h3.9zM99.6 186.9h3.7zM100.2 186.9h3.1zM100.8 187h2.5zM101.4 187.1h1.9zM102.1 187.2h1.2zM102.7 187.3h.6z"/>
</g>
<g fill="#000" stroke="#000" stroke-width=".21">
<path d="M61.9 68.8h.2zM61.8 68.9h.2zM61.7 69h.2zM61.6 69.1h.2zM61.6 69.2h.2zM61.5 69.3h.2zM61.4 69.3h.2zM61.3 69.4h.3zM61.2 69.5h.4zM61.1 69.6h.4zM61 69.7h.4zM61 69.8h.4zM61 69.8h.3zM60.9 69.9h.3zM60.8 70h.3zM60.7 70.1h.4zM60.6 70.2h.4zM60.5 70.3h.5zM60.5 70.4h.5zM60.4 70.4h.5zM60.3 70.5h.5zM60.2 70.6h.5zM60.1 70.7h.6zM60 70.8h.6zM59.9 70.9h.6zM59.9 71h.6zM59.8 71h.7zM59.7 71.1h.7zM59.6 71.2h.7zM59.5 71.3h.8zM59.4 71.4h.8zM59.5 71.5h.6zM59.5 71.5h.5zM59.5 71.6h.5zM59.5 71.7h.4zM59.5 71.8h.4zM59.5 71.9h.3zM59.5 72h.3zM59.5 72.1h.2z"/>
<path d="M62 68.6h.1zM61.9 68.7h.2zM61.8 68.7h.2zM61.7 68.8h.2zM61.6 68.9h.2zM61.5 69h.2zM61.4 69.1h.2zM61.3 69.2h.3zM61.1 69.3h.4zM61 69.3h.4zM61 69.4h.3zM60.9 69.5h.3zM60.7 69.6h.4zM60.6 69.7h.4zM60.5 69.8h.5zM60.5 69.8h.5zM60.3 69.9h.6zM60.2 70h.6zM60.1 70.1h.6zM60 70.2h.6zM59.9 70.3h.6zM59.8 70.4h.7zM59.7 70.4h.7zM59.6 70.5h.7zM59.4 70.6h.8zM59.4 70.7h.7zM59.3 70.8h.7zM59.2 70.9h.7zM59 71h.9zM58.9 71h.9zM58.8 71.1h.9zM58.8 71.2h.8zM58.6 71.3h.9z"/>
<path d="M69.8 67.9h.6zM69.9 68h1.1zM70 68.1h1.7zM70 68.2h2.3zM70.1 68.2h2.8zM70.2 68.3h3.4zM70.3 68.4h3.9z"/>
<path d="M70.3 68.5h4.5zM70.3 68.6h3.9zM70.2 68.7h3.4zM70.1 68.7h2.8zM70 68.8h2.3zM70 68.9h1.7zM69.9 69h1.1zM69.8 69.1h.6z"/>
<path d="M78.7 68.5h4.5zM79.4 68.6h3.9zM80 68.7h3.4zM80.7 68.7h2.8zM81.3 68.8h2.2zM81.9 68.9h1.7zM82.5 69h1.2zM83.1 69.1h.6z"/>
<path d="M83.1 67.9h.6zM82.5 68h1.2zM81.9 68.1h1.7zM81.3 68.2h2.2zM80.7 68.2h2.8zM80 68.3h3.4zM79.4 68.4h3.9z"/>
<path d="M60 85.7h.2zM60 85.8h.2zM60 85.9h.2zM60 85.9h.2zM60 86h.2zM60 86.1h.2zM60 86.2h.2zM60 86.3h.2zM59.9 86.4h.3zM59.9 86.4h.3zM59.9 86.5h.3zM59.9 86.6h.3zM59.9 86.7h.3zM59.9 86.8h.3zM59.9 86.9h.3zM59.9 87h.3zM59.9 87h.3zM59.9 87.1h.3zM59.9 87.2h.3zM59.9 87.3h.3zM59.9 87.4h.3zM59.9 87.5h.3zM59.8 87.5h.4zM59.8 87.6h.4zM59.8 87.7h.4zM59.8 87.8h.4zM59.8 87.9h.4zM59.8 88h.4zM59.8 88.1h.4zM59.8 88.1h.4zM59.7 88.2h.5zM59.7 88.3h.5zM59.7 88.4h.5zM59.7 88.5h.5zM59.7 88.6h.5zM59.7 88.6h.5zM59.7 88.7h.5zM59.6 88.8h.6zM59.6 88.9h.6zM59.6 89h.5zM59.6 89.1h.4zM59.6 89.2h.3zM59.6 89.2h.2z"/>
<path d="M60.2 85.1h.2zM60.2 85.2h.2zM60.2 85.3h.2zM60.2 85.3h.2zM60.2 85.4h.2zM60.2 85.5h.2zM60.2 85.6h.2zM60.2 85.7h.3zM60.2 85.8h.3zM60.2 85.9h.3zM60.2 85.9h.3zM60.2 86h.3zM60.2 86.1h.3zM60.2 86.2h.3zM60.2 86.3h.3zM60.2 86.4h.3zM60.2 86.4h.3zM60.2 86.5h.3zM60.2 86.6h.3zM60.2 86.7h.3zM60.2 86.8h.3zM60.2 86.9h.3zM60.2 87h.4zM60.2 87h.4zM60.2 87.1h.4zM60.2 87.2h.4zM60.2 87.3h.4zM60.2 87.4h.4zM60.2 87.5h.4zM60.2 87.5h.5zM60.2 87.6h.5zM60.2 87.7h.5zM60.2 87.8h.5zM60.2 87.9h.5zM60.2 88h.5zM60.2 88.1h.5zM60.2 88.1h.5zM60.2 88.2h.6zM60.2 88.3h.6zM60.2 88.4h.6zM60.2 88.5h.6zM60.2 88.6h.6zM60.2 88.6h.6zM60.2 88.7h.6zM60.2 88.8h.7zM60.2 88.9h.7zM60.4 89h.5zM60.5 89.1h.4zM60.5 89.2h.4zM60.7 89.2h.2z"/>
<path d="M125.2 104.6h.2zM125.2 104.7h.2zM125.2 104.8h.2zM125.2 104.9h.2zM125.2 105h.2zM125.2 105.1h.2zM125.2 105.2h.2zM125.2 105.2h.2zM125.1 105.3h.3zM125.1 105.4h.3zM125.1 105.5h.3zM125.1 105.6h.3zM125.1 105.7h.3zM125.1 105.7h.3zM125.1 105.8h.3zM125.1 105.9h.3zM125.1 106h.3zM125.1 106.1h.3zM125.1 106.2h.3zM125.1 106.3h.3zM125.1 106.3h.3zM125.1 106.4h.3zM125 106.5h.4zM125 106.6h.4zM125 106.7h.4zM125 106.8h.4zM125 106.8h.4zM125 106.9h.4zM125 107h.4zM125 107.1h.4zM124.9 107.2h.5zM124.9 107.3h.5zM124.9 107.4h.5zM124.9 107.4h.5zM124.9 107.5h.5zM124.9 107.6h.5zM124.9 107.7h.5zM124.8 107.8h.6zM124.8 107.9h.6zM124.8 107.9h.5zM124.8 108h.4zM124.8 108.1h.3zM124.8 108.2h.2z"/>
<path d="M125.4 104.1h.2zM125.4 104.1h.2zM125.4 104.2h.2zM125.4 104.3h.2zM125.4 104.4h.2zM125.4 104.5h.2zM125.4 104.6h.2zM125.4 104.6h.2zM125.4 104.7h.2zM125.4 104.8h.2zM125.4 104.9h.2zM125.4 105h.2zM125.4 105.1h.2zM125.4 105.2h.2zM125.4 105.2h.2zM125.4 105.3h.3zM125.4 105.4h.3zM125.4 105.5h.3zM125.4 105.6h.3zM125.4 105.7h.3zM125.4 105.7h.3zM125.4 105.8h.3zM125.4 105.9h.4zM125.4 106h.4zM125.4 106.1h.4zM125.4 106.2h.4zM125.4 106.3h.4zM125.4 106.3h.4zM125.4 106.4h.4zM125.4 106.5h.5zM125.4 106.6h.5zM125.4 106.7h.5zM125.4 106.8h.5zM125.4 106.8h.5zM125.4 106.9h.5zM125.4 107h.5zM125.4 107.1h.5zM125.4 107.2h.6zM125.4 107.3h.6zM125.4 107.4h.6zM125.4 107.4h.6zM125.4 107.5h.6zM125.4 107.6h.6zM125.4 107.7h.6zM125.4 107.8h.7zM125.4 107.9h.7zM125.6 107.9h.5zM125.6 108h.5zM125.7 108.1h.4zM125.9 108.2h.2z"/>
<path d="M98 154.1h.1zM98 154.2h.2zM98.1 154.3h.2zM98.2 154.3h.2zM98.3 154.4h.2zM98.3 154.5h.3zM98.4 154.6h.2zM98.5 154.7h.2zM98.6 154.8h.2zM98.6 154.9h.3zM98.6 154.9h.4zM98.7 155h.4zM98.8 155.1h.3zM98.9 155.2h.3zM99 155.3h.3zM99 155.4h.5zM99.1 155.4h.5zM99.1 155.5h.6zM99.2 155.6h.5zM99.3 155.7h.5zM99.4 155.8h.5zM99.4 155.9h.6zM99.5 156h.6zM99.6 156h.6zM99.7 156.1h.5zM99.7 156.2h.6zM99.7 156.3h.7zM99.8 156.4h.7zM99.9 156.5h.7zM100 156.5h.7zM100.1 156.6h.7zM100.1 156.7h.7zM100.2 156.8h.7zM100.2 156.9h.8zM100.3 157h.8zM100.4 157.1h.8z"/>
<path d="M98 154.3h.1zM98 154.3h.2zM98.1 154.4h.2zM98.1 154.5h.2zM98.2 154.6h.2zM98.2 154.7h.3zM98.3 154.8h.3zM98.4 154.9h.2zM98.4 154.9h.2zM98.5 155h.2zM98.5 155.1h.3zM98.6 155.2h.3zM98.6 155.3h.4zM98.6 155.4h.4zM98.7 155.4h.4zM98.7 155.5h.4zM98.8 155.6h.4zM98.9 155.7h.4zM98.9 155.8h.5zM99 155.9h.4zM99.1 156h.4zM99.1 156h.5zM99.1 156.1h.6zM99.1 156.2h.6zM99.2 156.3h.5zM99.3 156.4h.5zM99.3 156.5h.6zM99.4 156.5h.6zM99.4 156.6h.7zM99.5 156.7h.6zM99.6 156.8h.6zM99.6 156.9h.6zM99.7 157h.6zM99.7 157.1h.7zM99.7 157.1h.7zM99.8 157.2h.6zM99.8 157.3h.6zM99.9 157.4h.4zM99.9 157.5h.4zM100 157.6h.3zM100.1 157.6h.1zM100.1 157.7h.1z"/>
<path d="M124.8 148.6h.2zM124.8 148.7h.3zM124.8 148.8h.4zM124.8 148.8h.5zM124.8 148.9h.6zM124.8 149h.6zM124.9 149.1h.5zM124.9 149.2h.5zM124.9 149.3h.5zM124.9 149.4h.5zM124.9 149.4h.5zM124.9 149.5h.5zM124.9 149.6h.5zM125 149.7h.4zM125 149.8h.4zM125 149.9h.4zM125 149.9h.4zM125 150h.4zM125 150.1h.4zM125 150.2h.4zM125 150.3h.4zM125.1 150.4h.3zM125.1 150.5h.3zM125.1 150.5h.3zM125.1 150.6h.3zM125.1 150.7h.3zM125.1 150.8h.3zM125.1 150.9h.3zM125.1 151h.3zM125.1 151h.3zM125.1 151.1h.3zM125.1 151.2h.3zM125.1 151.3h.3zM125.1 151.4h.3zM125.1 151.5h.3zM125.2 151.6h.2zM125.2 151.6h.2zM125.2 151.7h.2zM125.2 151.8h.2zM125.2 151.9h.2zM125.2 152h.2zM125.2 152.1h.2zM125.2 152.1h.2z"/>
<path d="M125.9 148.6h.2zM125.7 148.7h.4zM125.6 148.8h.5zM125.6 148.8h.5zM125.4 148.9h.7zM125.4 149h.7zM125.4 149.1h.6zM125.4 149.2h.6zM125.4 149.3h.6zM125.4 149.4h.6zM125.4 149.4h.6zM125.4 149.5h.6zM125.4 149.6h.6zM125.4 149.7h.5zM125.4 149.8h.5zM125.4 149.9h.5zM125.4 149.9h.5zM125.4 150h.5zM125.4 150.1h.5zM125.4 150.2h.5zM125.4 150.3h.5zM125.4 150.4h.4zM125.4 150.5h.4zM125.4 150.5h.4zM125.4 150.6h.4zM125.4 150.7h.4zM125.4 150.8h.4zM125.4 150.9h.4zM125.4 151h.3zM125.4 151h.3zM125.4 151.1h.3zM125.4 151.2h.3zM125.4 151.3h.3zM125.4 151.4h.3zM125.4 151.5h.3zM125.4 151.6h.2zM125.4 151.6h.2zM125.4 151.7h.2zM125.4 151.8h.2zM125.4 151.9h.2zM125.4 152h.2zM125.4 152.1h.2zM125.4 152.1h.2zM125.4 152.2h.2zM125.4 152.3h.2zM125.4 152.4h.2zM125.4 152.5h.2zM125.4 152.6h.2zM125.4 152.7h.2zM125.4 152.7h.2z"/>
<path d="M59.6 167.6h.2zM59.6 167.6h.3zM59.6 167.7h.4zM59.6 167.8h.5zM59.6 167.9h.6zM59.6 168h.6zM59.7 168.1h.5zM59.7 168.1h.5zM59.7 168.2h.5zM59.7 168.3h.5zM59.7 168.4h.5zM59.7 168.5h.5zM59.7 168.6h.5zM59.8 168.7h.4zM59.8 168.7h.4zM59.8 168.8h.4zM59.8 168.9h.4zM59.8 169h.4zM59.8 169.1h.4zM59.8 169.2h.4zM59.8 169.2h.4zM59.9 169.3h.3zM59.9 169.4h.3zM59.9 169.5h.3zM59.9 169.6h.3zM59.9 169.7h.3zM59.9 169.8h.3zM59.9 169.8h.3zM59.9 169.9h.3zM59.9 170h.3zM59.9 170.1h.3zM59.9 170.2h.3zM59.9 170.3h.3zM59.9 170.3h.3zM59.9 170.4h.3zM60 170.5h.2zM60 170.6h.2zM60 170.7h.2zM60 170.8h.2zM60 170.9h.2zM60 170.9h.2zM60 171h.2zM60 171.1h.2z"/>
<path d="M60.7 167.6h.2zM60.5 167.6h.4zM60.5 167.7h.4zM60.4 167.8h.5zM60.2 167.9h.7zM60.2 168h.7zM60.2 168.1h.6zM60.2 168.1h.6zM60.2 168.2h.6zM60.2 168.3h.6zM60.2 168.4h.6zM60.2 168.5h.6zM60.2 168.6h.6zM60.2 168.7h.5zM60.2 168.7h.5zM60.2 168.8h.5zM60.2 168.9h.5zM60.2 169h.5zM60.2 169.1h.5zM60.2 169.2h.5zM60.2 169.2h.5zM60.2 169.3h.4zM60.2 169.4h.4zM60.2 169.5h.4zM60.2 169.6h.4zM60.2 169.7h.4zM60.2 169.8h.4zM60.2 169.8h.4zM60.2 169.9h.3zM60.2 170h.3zM60.2 170.1h.3zM60.2 170.2h.3zM60.2 170.3h.3zM60.2 170.3h.3zM60.2 170.4h.3zM60.2 170.5h.3zM60.2 170.6h.3zM60.2 170.7h.3zM60.2 170.8h.3zM60.2 170.9h.3zM60.2 170.9h.3zM60.2 171h.3zM60.2 171.1h.3zM60.2 171.2h.2zM60.2 171.3h.2zM60.2 171.4h.2zM60.2 171.4h.2zM60.2 171.5h.2zM60.2 171.6h.2zM60.2 171.7h.2z"/>
<path d="M58.6 185.5h.9zM58.8 185.6h.8zM58.8 185.7h.9zM58.9 185.8h.9zM59 185.8h.9zM59.2 185.9h.7zM59.3 186h.7zM59.4 186.1h.7zM59.4 186.2h.8zM59.6 186.3h.7zM59.7 186.4h.7zM59.8 186.4h.7zM59.9 186.5h.6zM60 186.6h.6zM60.1 186.7h.6zM60.2 186.8h.6zM60.3 186.9h.6zM60.5 186.9h.5zM60.5 187h.5zM60.6 187.1h.4zM60.7 187.2h.4zM60.9 187.3h.3zM61 187.4h.3zM61 187.5h.4zM61.1 187.5h.4zM61.3 187.6h.3zM61.4 187.7h.2zM61.5 187.8h.2zM61.6 187.9h.2zM61.7 188h.2zM61.8 188h.2zM61.9 188.1h.2zM62 188.2h.1z"/>
<path d="M59.5 184.7h.2zM59.5 184.8h.3zM59.5 184.9h.3zM59.5 185h.4zM59.5 185.1h.4zM59.5 185.2h.5zM59.5 185.3h.5zM59.5 185.3h.6zM59.4 185.4h.8zM59.5 185.5h.8zM59.6 185.6h.7zM59.7 185.7h.7zM59.8 185.8h.7zM59.9 185.8h.6zM59.9 185.9h.6zM60 186h.6zM60.1 186.1h.6zM60.2 186.2h.5zM60.3 186.3h.5zM60.4 186.4h.5zM60.5 186.4h.5zM60.5 186.5h.5zM60.6 186.6h.4zM60.7 186.7h.4zM60.8 186.8h.3zM60.9 186.9h.3zM61 186.9h.3zM61 187h.4zM61 187.1h.4zM61.1 187.2h.4zM61.2 187.3h.4zM61.3 187.4h.3zM61.4 187.5h.2zM61.5 187.5h.2zM61.6 187.6h.2zM61.6 187.7h.2zM61.7 187.8h.2zM61.8 187.9h.2zM61.9 188h.2z"/>
<path d="M78.7 186.1h4.5zM79.4 186.2h3.9zM80 186.3h3.4zM80.7 186.4h2.8zM81.3 186.4h2.2zM81.9 186.5h1.7zM82.5 186.6h1.2zM83.1 186.7h.6z"/>
<path d="M83.1 185.6h.6zM82.4 185.7h1.3zM81.6 185.8h2zM80.9 185.8h2.6zM80.2 185.9h3.2zM79.5 186h3.8z"/>
<path d="M92.9 185.6h.7zM93 185.7h1.2zM93 185.8h2zM93.1 185.8h2.6zM93.2 185.9h3.2zM93.3 186h3.8z"/>
<path d="M93.3 186.1h4.5zM93.3 186.2h3.9zM93.2 186.3h3.4zM93.1 186.4h2.8zM93 186.4h2.3zM93 186.5h1.7zM93 186.6h1.1zM92.9 186.7h.6z"/>
<path d="M97.8 186.1h4.5zM98.5 186.2h3.9zM99.1 186.3h3.3zM99.7 186.4h2.8zM100.3 186.4h2.2zM100.9 186.5h1.7zM101.6 186.6h1.1zM102.2 186.7h.6z"/>
<path d="M102.1 185.6h.7zM101.4 185.7h1.3zM100.7 185.8h1.9zM100 185.8h2.5zM99.2 185.9h3.2zM98.6 186h3.8z"/>
<path d="M153.8 185.6h.7zM153.9 185.7h1.3zM154 185.8h2zM154.1 185.8h2.5zM154.2 185.9h3.2zM154.3 186h3.8z"/>
<path d="M154.3 186.1h4.4zM154.3 186.2h3.9zM154.2 186.3h3.4zM154.1 186.4h2.8zM154 186.4h2.3zM154 186.5h1.7zM153.9 186.6h1.1zM153.8 186.7h.6z"/>
</g>
<g font-size="10.9">
<text x="154.8" y="22.8">Ra 25 (</text>
<text x="190.3" y="22.8">)</text>
<text x="90.4" y="263.5">Заклепка 8х8.00</text>
<text x="91.4" y="273.5">ГОСТ 10300-80</text>
<text x="162.3" y="288.5">НГУ-2025</text>
</g>
<text font-size="10.7" x="86.3" y="288.5">Сталь 10 ГОСТ 1050-2013</text>
<g font-size="8.5">
<text x="35" y="127.2" transform="rotate(-90 35 127.2)">°</text>
<text x="57.6" y="134.7" transform="rotate(-90 57.6 134.7)">⌀</text>
<text x="122.8" y="132.4" transform="rotate(-90 122.8 132.4)">⌀</text>
</g>
<g font-size="7.8">
<text x="85.8" y="66">0,4</text>
<text x="35" y="130.4" transform="rotate(-90 35 130.4)">0</text>
<text x="57.6" y="131.3" transform="rotate(-90 57.6 131.3)">8</text>
<text x="57.6" y="128.1" transform="rotate(-90 57.6 128.1)">,</text>
<text x="57.6" y="127.1" transform="rotate(-90 57.6 127.1)">8</text>
<text x="122.8" y="129" transform="rotate(-90 122.8 129)">5</text>
<text x="35" y="133.5" transform="rotate(-90 35 133.5)">9</text>
<text x="107.2" y="160.5">R0,1</text>
<text x="84.2" y="183.6">1,9</text>
<text x="124.2" y="183.6">6,1</text>
<text x="176.5" y="267.5">0</text>
<text x="191.4" y="267.5">10:1</text>
</g>
<g font-size="5.4">
<text x="12.8" y="46.9" transform="rotate(-90 12.8 46.9)">Перв. примен.</text>
<text x="12.8" y="103.8" transform="rotate(-90 12.8 103.8)">Справ. №</text>
<text x="12.8" y="176.7" transform="rotate(-90 12.8 176.7)">Подп. и дата</text>
<text x="12.8" y="205.8" transform="rotate(-90 12.8 205.8)">Инв. № дубл.</text>
<text x="12.8" y="231.6" transform="rotate(-90 12.8 231.6)">Взам. инв. №</text>
<text x="159.1" y="256.8">Лит.</text>
<text x="173.1" y="256.8">Масса</text>
<text x="188" y="256.8">Масштаб</text>
<text x="12.8" y="261.7" transform="rotate(-90 12.8 261.7)">Подп. и дата</text>
<text x="41.2" y="261.8">№ докум.</text>
<text x="63.6" y="261.8">Подп.</text>
<text x="21" y="266.8">Разраб.</text>
<text x="38" y="266.8">Доронин</text>
<text x="76" y="266.8">12.11</text>
<text x="21" y="271.8">Пров.</text>
<text x="21" y="276.8">Т.контр.</text>
<text x="156.9" y="276.8">Лист 27</text>
<text x="177.9" y="276.8">Листов</text>
<text x="197.1" y="276.8">34</text>
<text x="21" y="286.8">Н.контр.</text>
<text x="7.5" y="292.5" transform="rotate(-90 7.5 292.5)">КОМПАС-3Dv23Учебнаяверсия©2024ООО&quot;АСКОН-Системыпроектирования&quot;, Россия. Всеправазащищены.</text>
<text x="12.8" y="290.8" transform="rotate(-90 12.8 290.8)">Инв. № подл.</text>
<text x="21" y="291.8">Утв.</text>
<text x="8.5" y="296.7">Недлякоммерческогоиспользования</text>
<text x="96" y="296.8">Копировал</text>
<text x="166" y="296.8">Формат</text>
<text x="186" y="296.8">A4</text>
</g>
<g font-size="5.3">
<text x="21.1" y="261.8">Изм.</text>
<text x="28.1" y="261.8">Лист</text>
<text x="76.1" y="261.8">Дата</text>
</g>
</svg>
